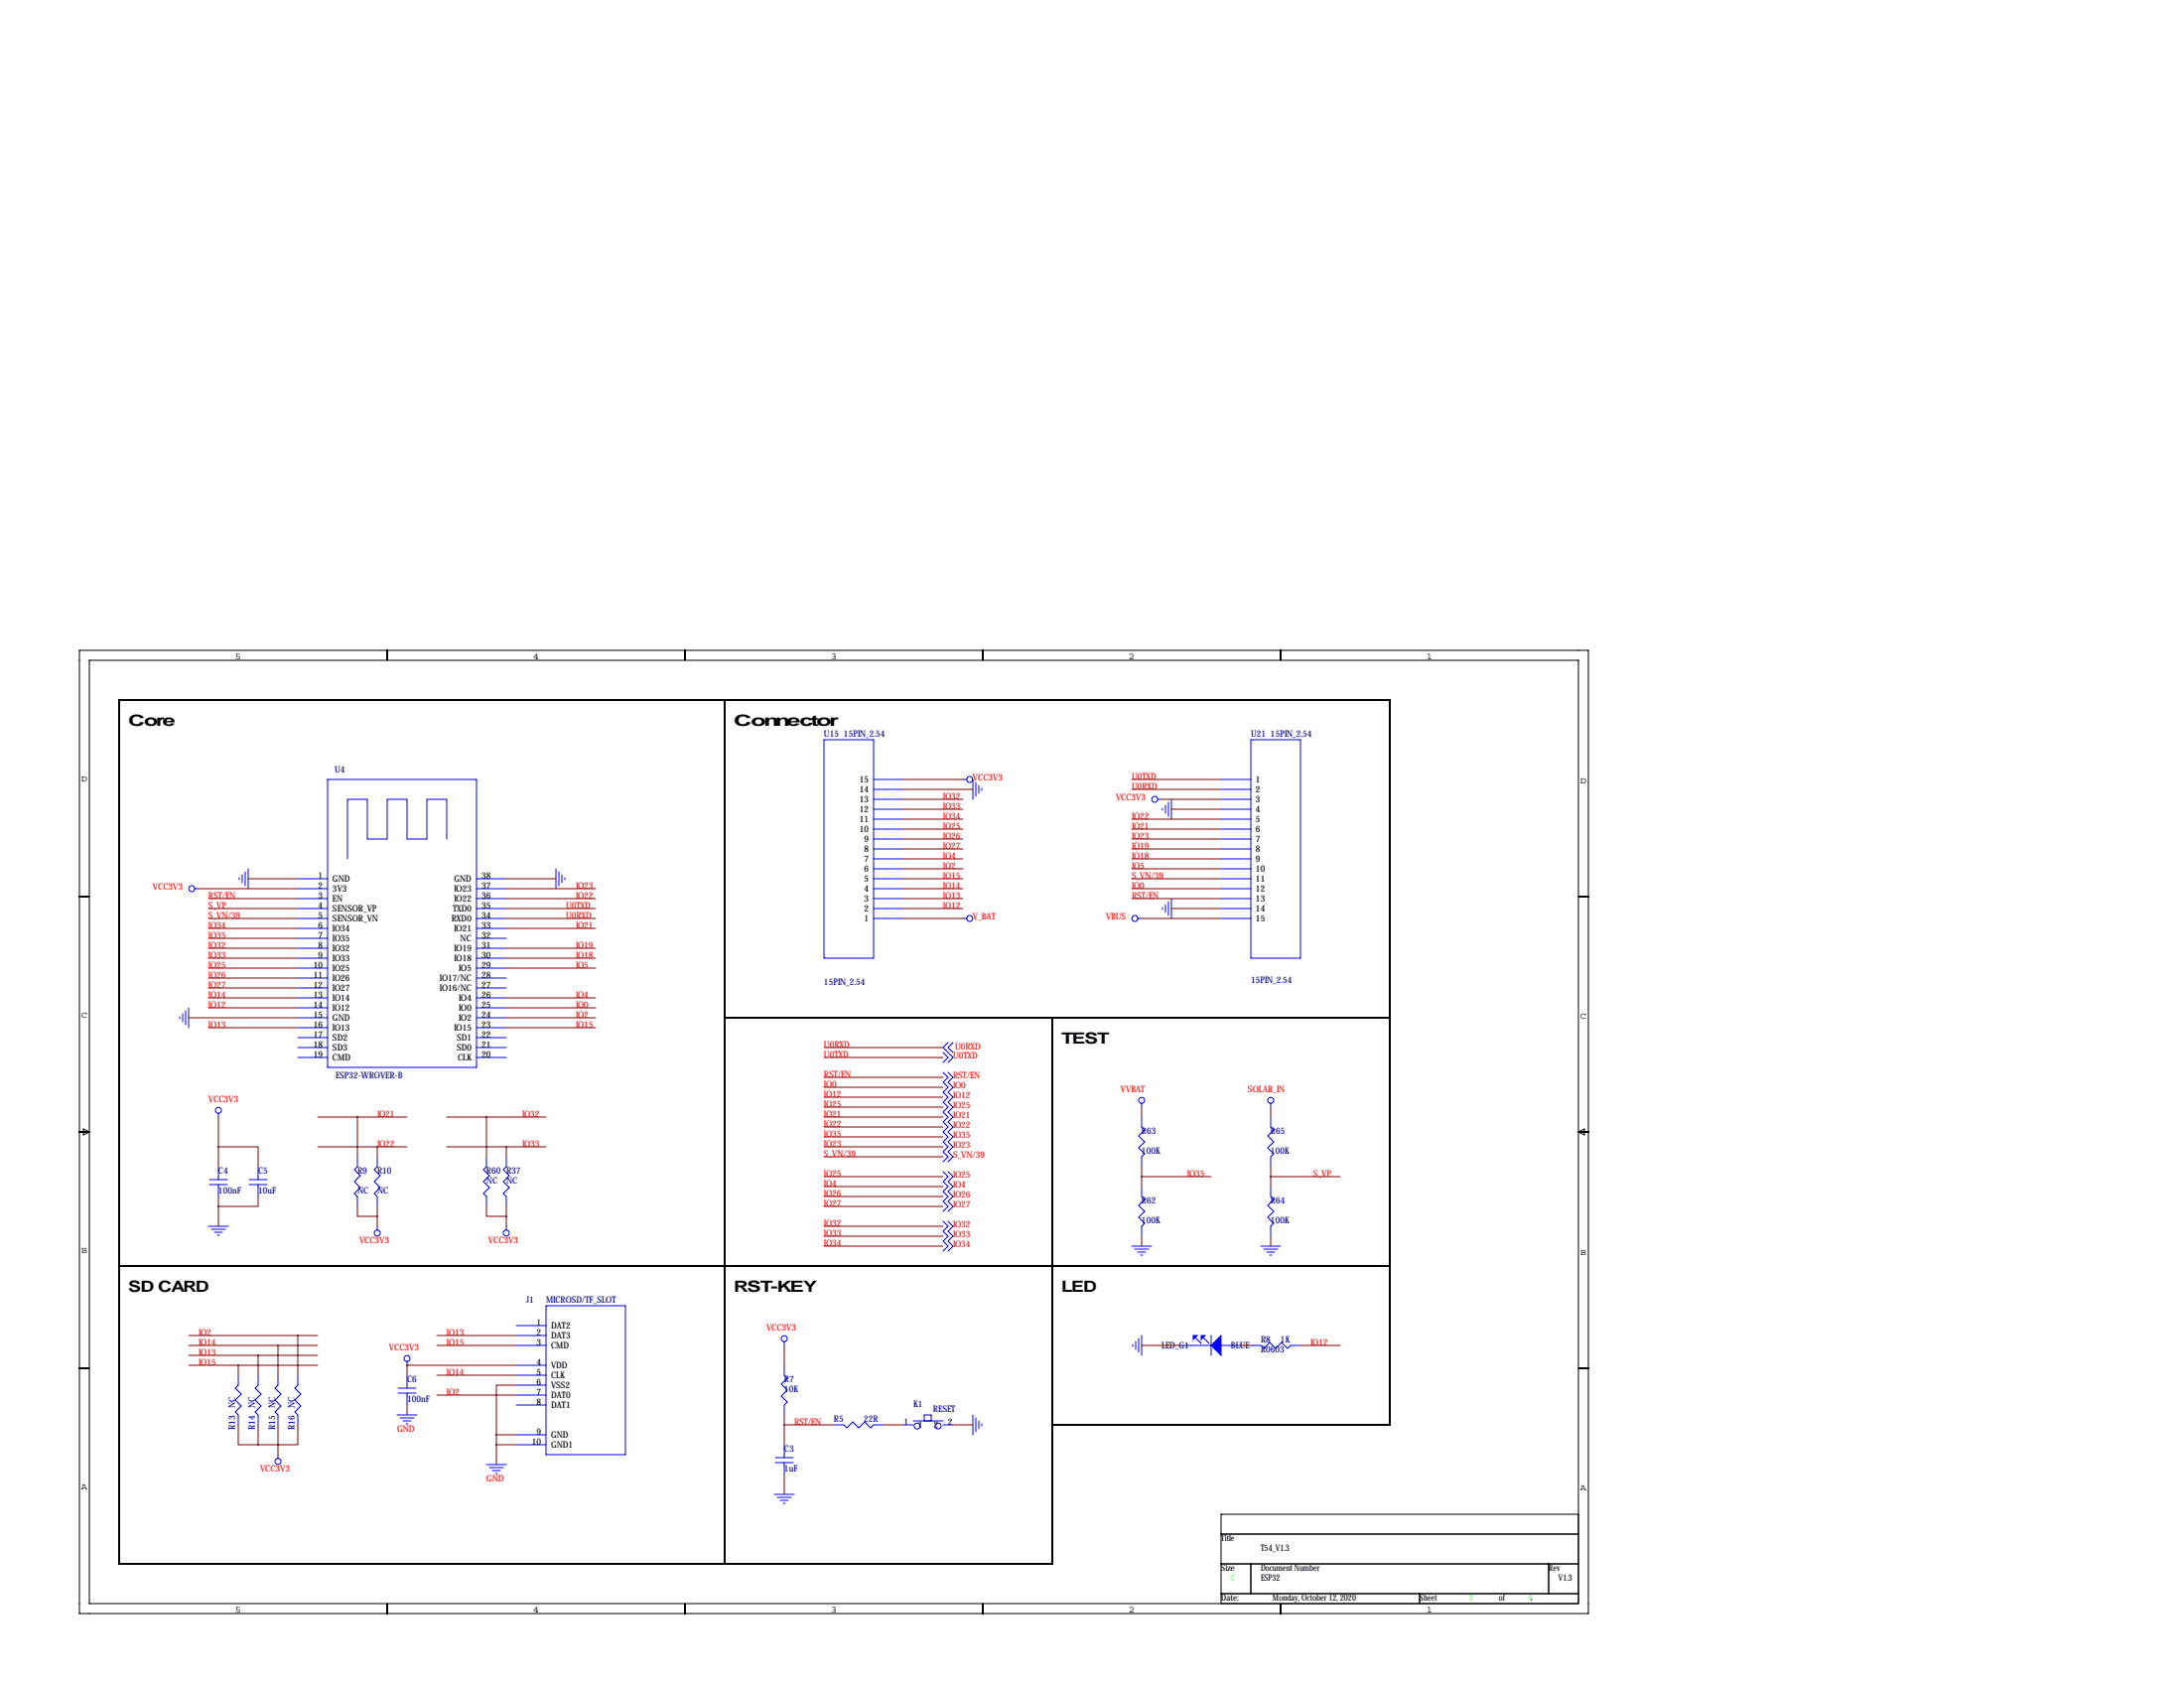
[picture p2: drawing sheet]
<svg xmlns="http://www.w3.org/2000/svg" width="559mm" height="432mm" viewBox="0 0 559 432" stroke-linecap="round" stroke-linejoin="round" font-family="sans-serif">
<path d="M185.4 179.1v220.9M185.4 260.3h170.2M269.2 260.3v139.7h-238.7v-220.9h325.1v185.4h-86.4M30.5 323.8h325.1" fill="none" stroke="#000" stroke-width=".51"/>
<g fill="none" stroke="#000" stroke-width=".25">
<path d="M20.3 166.4h386.1v246.3h-386.1zM22.9 168.9h381v241.3h-381zM99.1 166.4v2.5M175.3 166.4v2.5M251.5 166.4v2.5M327.7 166.4v2.5M20.3 229.4h2.6M403.9 229.4h2.5M20.3 289.6h2.6M21.3 288.8l1.6 .8-1.6 .7zM403.9 289.6h2.5M403.9 289.6l1.5-.8v1.5z"/>
<path d="M20.3 350h2.6M403.9 350h2.5M312.4 392.4h91.5M403.9 387.3h-91.5v22.9M99.1 410.2v2.5M175.3 410.2v2.5M251.5 410.2v2.5M312.4 400h91.5M312.4 407.7h91.5M320 400v7.7M327.7 410.2v2.5M363.2 407.7v2.5"/>
<path d="M396.2 400v7.7"/>
</g>
<g fill="none" stroke="#00f" stroke-width=".25">
<path d="M83.8 199.4h38.1v73.6h-38.1zM210.8 189.2h12.7v55.9h-12.7zM223.5 199.4h7.6M246.4 199.4h1M248.9 199.4v5.1M312.4 199.4h7.6M320 189.2h12.7v55.9h-12.7zM114.3 214.6v-10.1h-5.1v10.1h-5.1v-10.1h-5v10.1h-5.1v-10.1h-5.1v15.2M223.5 201.9h7.6M223.5 204.5h7.6M223.5 207h7.6M223.5 209.5h7.6"/>
<path d="M223.5 212.1h7.6M223.5 214.6h7.6M223.5 217.2h7.6M223.5 219.7h7.6M249.7 200.2v3.5M250.4 200.9v2M251.2 201.7v.5M296.2 204.5h1M297.4 206.8v.5M298.2 206v2M299 205.2v3.6M299.7 204.5v5"/>
<path d="M312.4 201.9h7.6M312.4 204.5h7.6M312.4 207h7.6M312.4 209.5h7.6M312.4 212.1h7.6M312.4 214.6h7.6M312.4 217.2h7.6M312.4 219.7h7.6M49.8 227.3h1M61.2 224.5v.5M62 223.8v2M62.7 223v3.6"/>
<path d="M63.5 222.2v5.1M76.2 224.8h7.6M76.2 227.3h7.6M76.2 229.9h7.6M76.2 232.4h7.6M76.2 234.9h7.6M76.2 237.5h7.6M121.9 224.8h7.6M121.9 227.3h7.6M121.9 229.9h7.6M121.9 232.4h7.6M121.9 234.9h7.6"/>
<path d="M121.9 237.5h7.6M142.2 222.2v5.1M143 223v3.6M143.8 223.8v2M144.5 224.5v.5M223.5 222.2h7.6M223.5 224.8h7.6M223.5 227.3h7.6M223.5 229.9h7.6M223.5 232.4h7.6M223.5 234.9h7.6M246.4 234.9h1"/>
<path d="M291.1 234.9h1M297.4 232.2v.5M298.2 231.4v2M299 230.6v3.6M299.7 229.9v5M312.4 222.2h7.6M312.4 224.8h7.6M312.4 227.3h7.6M312.4 229.9h7.6M312.4 232.4h7.6M312.4 234.9h7.6M46.7 259.3v2.1"/>
<path d="M47.5 258.6v3.5M48.3 257.8v5.1M76.2 245.1h7.6M76.2 240h7.6M76.2 242.6h7.6M76.2 247.6h7.6M76.2 250.2h7.6M76.2 252.7h7.6M76.2 255.3h7.6M76.2 257.8h7.6M121.9 245.1h7.6M121.9 240h7.6"/>
<path d="M121.9 242.6h7.6M121.9 247.6h7.6M121.9 250.2h7.6M121.9 252.7h7.6M121.9 255.3h7.6M121.9 257.8h7.6M46 260.1v.5M76.2 260.3h7.6M76.2 262.9h7.6M76.2 265.4h7.6M76.2 268h7.6M76.2 270.5h7.6"/>
<path d="M121.9 260.3h7.6M121.9 262.9h7.6M121.9 265.4h7.6M121.9 268h7.6M121.9 270.5h7.6M241.3 274.3l1.3 1.3-1.3 1.3 1.3 1.2-1.3 1.3 1.3 1.3-1.3 1.2 1.3 1.3-1.3 1.3 1.3 1.3-1.3 1.2 1.3 1.3-1.3 1.3 1.3 1.2-1.3 1.3 1.3 1.3-1.3 1.2 1.3 1.3-1.3 1.3M241.3 269.2l1.3 1.3-1.3 1.3M242.6 274.3l1.2 1.3-1.2 1.3 1.2 1.2-1.2 1.3 1.2 1.3-1.2 1.2 1.2 1.3-1.2 1.3 1.2 1.3-1.2 1.2 1.2 1.3-1.2 1.3 1.2 1.2-1.2 1.3 1.2 1.3-1.2 1.2 1.2 1.3-1.2 1.3M242.6 266.7l-1.3 1.3 2.5 2.5-1.2 1.3M243.8 266.7l-1.2 1.3 1.2 1.2M55.9 284.7v1.1M55.9 298.4v3.4"/>
<path d="M66 298.4v3.4M91.4 295.9v2.5l-.7 .8 1.5 1.5-1.5 1.6 1.5 1.5-1.5 1.5 .7 .8v2.5M96.5 295.9v2.5l-.7 .8 1.5 1.5-1.5 1.6 1.5 1.5-1.5 1.5 .7 .8v2.5M124.5 295.9v2.5l-.8 .8 1.5 1.5-1.5 1.6 1.5 1.5-1.5 1.5 .8 .8v2.5M129.5 295.9v2.5l-.7 .8 1.5 1.5-1.5 1.6 1.5 1.5-1.5 1.5 .7 .8v2.5M241.3 299.7l1.3 1.3-1.3 1.3 1.3 1.2-1.3 1.3 1.3 1.3-1.3 1.2 1.3 1.3-1.3 1.3M242.6 299.7l1.2 1.3-1.2 1.3 1.2 1.2-1.2 1.3 1.2 1.3-1.2 1.2 1.2 1.3-1.2 1.3M292.1 285.8v2.5l.8 .8-1.6 1.5 1.6 1.5-1.6 1.5 1.6 1.5-.8 .8v2.5M292.1 282.2v1M325.1 285.8v2.5l.8 .8-1.5 1.5 1.5 1.5-1.5 1.5 1.5 1.5-.8 .8v2.5M325.1 282.2v1M53.3 313.7h5.1"/>
<path d="M53.6 301.8h4.6M53.6 303h4.6M54.1 314.5h3.6M54.9 315.2h2M55.6 316h.5M55.9 303v3.1M63.8 301.8h4.5M63.8 303h4.5M66 303v3.1M96.5 313.7v1M129.5 313.7v1M241.3 312.4l1.3 1.3-1.3 1.3 1.3 1.2-1.3 1.3 1.3 1.3-1.3 1.2"/>
<path d="M242.6 312.4l1.2 1.3-1.2 1.3 1.2 1.2-1.2 1.3 1.2 1.3-1.2 1.2M289.6 318.8h5M290.3 319.5h3.6M292.1 303.5v2.6l.8 .7-1.6 1.6 1.6 1.5-1.6 1.5 1.6 1.5-.8 .8v2.5M322.6 318.8h5.1M323.3 319.5h3.6M325.1 303.5v2.6l.8 .7-1.5 1.6 1.5 1.5-1.5 1.5 1.5 1.5-.8 .8v2.5M132.1 339.1h7.6M139.7 334h20.3v38.1h-20.3zM291.1 320.3h2M291.8 321.1h.6M324.1 320.3h2"/>
<path d="M324.9 321.1h.5M61 351.8v2.5l-.8 .8 1.5 1.5-1.5 1.5 1.5 1.6-1.5 1.5 .8 .7v2.6M66 351.8v2.5l-.7 .8 1.5 1.5-1.5 1.5 1.5 1.6-1.5 1.5 .7 .7v2.6M71.1 351.8v2.5l-.7 .8 1.5 1.5-1.5 1.5 1.5 1.6-1.5 1.5 .7 .7v2.6M76.2 351.8v2.5l-.8 .8 1.6 1.5-1.6 1.5 1.6 1.6-1.6 1.5 .8 .7v2.6M101.9 355.1h4.5M101.9 356.4h4.5M104.1 348.2v1M104.1 351.8v3.3M104.1 356.4v3M132.1 344.2h7.6M132.1 341.6h7.6"/>
<path d="M132.1 349.2h7.6M132.1 351.8h7.6M132.1 354.3h7.6M132.1 356.9h7.6M132.1 359.4h7.6M200.7 349.2v2.6l.7 .8-1.5 1.5 1.5 1.5-1.5 1.5 1.5 1.5-.7 .8v2.5M200.7 343.2v1M289.8 343.9v.5M290.6 343.2v2M291.3 342.4v3.5M292.1 341.6v5.1M302.3 344.2h7.6"/>
<path d="M305.8 342.1l1.5 1.6M307.8 342.1l1.6 1.6M309.9 341.6v5.1M312.4 344.2h5.1M320 344.2h2.6l.7 .7 1.6-1.5 1.5 1.5 1.5-1.5 1.5 1.5 .8-.7h2.5M71.1 372.1v1M101.6 361.9h5.1M102.4 362.7h3.5M103.1 363.5h2.1M103.9 364.2h.5M124.5 374.6h5M125.2 375.4h3.6"/>
<path d="M126 376.2h2M126.7 376.9h.6M132.1 367h7.6M132.1 369.6h7.6M198.4 372.9h4.5M198.4 374.1h4.5M200.7 369.6v3.3M200.7 374.1v3.1M213.4 364.5h2.5l.8 .8 1.5-1.6 1.5 1.6 1.5-1.6 1.6 1.6 .7-.8h2.6M231.1 364.5h2.6M233.7 363.5h7.6M236.5 363.5v-1.6h1.8v1.6"/>
<path d="M241.3 364.5h2.5M248.9 361.9v5.1M249.7 362.7v3.6M250.4 363.5v2M251.2 364.2v.5M198.1 382.3h5.1M198.9 383h3.5M199.6 383.8h2.1M200.4 384.6h.5"/>
<circle cx="248.1" cy="199.4" r=".76"/>
<circle cx="295.5" cy="204.5" r=".76"/>
<circle cx="49.1" cy="227.3" r=".76"/>
<circle cx="248.1" cy="234.9" r=".76"/>
<circle cx="290.4" cy="234.9" r=".76"/>
<circle cx="55.9" cy="284" r=".76"/>
<circle cx="292.1" cy="281.5" r=".76"/>
<circle cx="325.1" cy="281.5" r=".76"/>
<circle cx="96.5" cy="315.4" r=".76"/>
<circle cx="129.5" cy="315.4" r=".76"/>
<circle cx="104.1" cy="347.5" r=".76"/>
<circle cx="200.7" cy="342.4" r=".76"/>
<circle cx="71.1" cy="373.8" r=".76"/>
<circle cx="234.6" cy="364.8" r=".76"/>
<circle cx="240" cy="364.8" r=".76"/>
</g>
<g fill="#00f" stroke="#00f" stroke-width=".25">
<path d="M312.4 341.6v5.1l-2.5-2.5z"/>
<path d="M307.3 341.6h1.1l-1.1 1z"/>
<path d="M305.3 341.6h1l-1 1z"/>
</g>
<g fill="none" stroke="#800000" stroke-width=".25">
<path d="M231.1 199.4h15.3M289.6 199.4h22.8M231.1 217.2h15.3M231.1 214.6h15.3M231.1 212.1h15.3M231.1 219.7h15.3M231.1 207h15.3M231.1 201.9h17.8M231.1 209.5h15.3M231.1 204.5h15.3M289.6 217.2h22.8M289.6 214.6h22.8"/>
<path d="M289.6 212.1h22.8M289.6 219.7h22.8M289.6 201.9h22.8M289.6 209.5h22.8M297.2 204.5h15.2M299.7 207h12.7M50.8 227.3h25.4M53.3 232.4h22.9M53.3 237.5h22.9M53.3 229.9h22.9M53.3 234.9h22.9M63.5 224.8h12.7"/>
<path d="M129.5 232.4h22.9M129.5 237.5h22.9M129.5 227.3h22.9M129.5 224.8h12.7M129.5 229.9h22.9M129.5 234.9h22.9M231.1 232.4h15.3M231.1 227.3h15.3M231.1 224.8h15.3M231.1 229.9h15.3M231.1 222.2h15.3M231.1 234.9h15.3"/>
<path d="M289.6 227.3h22.8M289.6 224.8h22.8M289.6 229.9h22.8M289.6 222.2h22.8M292.1 234.9h20.3M299.7 232.4h12.7M53.3 240h22.9M53.3 252.7h22.9M53.3 250.2h22.9M53.3 255.3h22.9M53.3 247.6h22.9M53.3 257.8h22.9"/>
<path d="M53.3 245.1h22.9M53.3 242.6h22.9M129.5 255.3h22.9M129.5 247.6h22.9M129.5 257.8h22.9M129.5 245.1h22.9M129.5 242.6h22.9M48.3 260.3h27.9M53.3 262.9h22.9M129.5 260.3h22.9M129.5 262.9h22.9M210.8 275.6h30.5"/>
<path d="M210.8 278.1h30.5M210.8 268h30.5M210.8 270.5h30.5M55.9 293.4h10.1v5M55.9 285.8v12.6M81.3 285.8h22.8M81.3 293.4h22.8M91.4 285.8v10.1M96.5 293.4v2.5M114.3 285.8h25.4M114.3 293.4h25.4M124.5 285.8v10.1"/>
<path d="M129.5 293.4v2.5M210.8 290.8h30.5M210.8 285.8h30.5M210.8 283.2h30.5M210.8 280.7h30.5M210.8 293.4h30.5M210.8 288.3h30.5M210.8 295.9h30.5M292.1 283.2v2.6M292.1 298.4v5.1M325.1 283.2v2.6M325.1 298.4v5.1"/>
<path d="M55.9 306.1v7.6M66 306.1v2.5h-10.1M91.4 308.6v2.5h5.1M96.5 308.6v5.1M124.5 308.6v2.5h5M129.5 308.6v5.1M210.8 301h30.5M210.8 308.6h30.5M210.8 306.1h30.5M210.8 303.5h30.5M210.8 318.8h30.5M210.8 313.7h30.5"/>
<path d="M210.8 316.2h30.5M292.1 316.2v2.6M292.1 301h17.8M325.1 316.2v2.6M325.1 301h17.8M48.3 344.2h33M48.3 346.7h33M48.3 341.6h33M48.3 349.2h33M61 349.2v2.6M66 346.7v5.1M71.1 344.2v7.6"/>
<path d="M76.2 341.6v10.2M104.1 349.2h.1M104.1 349.2v2.6M104.1 359.4v2.5M104.1 349.2h28M111.8 344.2h20.3M111.8 351.8h20.3M111.8 341.6h20.3M111.8 356.9h20.3M132.1 354.3h-5.1v12.7M200.7 344.2v5M292.1 344.2h10.2"/>
<path d="M317.5 344.2h2.5M332.7 344.2h10.2M61 364.5v5.1h5M66 369.6h5.1M66 364.5v5.1M71.1 369.6h.1M71.1 364.5v7.6M76.2 364.5v5.1h-5.1M127 367v7.6M127 367h5.1M127 369.6h5.1M200.7 364.5h12.7"/>
<path d="M200.7 361.9v7.7M200.7 377.2v5.1M226.1 364.5h5M243.8 364.5h5.1"/>
</g>
<path d="M91.4 285.8a.05 .05 0 0 0 .1 0 .05 .05 0 0 0-.1 0zM66 346.7a.05 .05 0 0 0 .1 0 .05 .05 0 0 0-.1 0zM104.1 349.3a.05 .05 0 0 0 .1 0 .05 .05 0 0 0-.1 0zM129.5 311.2a.05 .05 0 0 0 .1 0 .05 .05 0 0 0-.1 0zM66 369.6a.05 .05 0 0 0 .1 0 .05 .05 0 0 0-.1 0zM124.4 285.8a.05 .05 0 0 0 .1 0 .05 .05 0 0 0-.1 0zM60.9 349.3a.05 .05 0 0 0 .1 0 .05 .05 0 0 0-.1 0zM129.5 293.4a.05 .05 0 0 0 .1 0 .05 .05 0 0 0-.1 0zM200.6 364.5a.05 .05 0 0 0 .1 0 .05 .05 0 0 0-.1 0z" fill="#800000" stroke="#800000" stroke-width=".51"/>
<g font-size="4">
<text x="32.8" y="185.6">Core</text>
<text x="187.8" y="185.6">Connector</text>
<text x="271.6" y="266.9">TEST</text>
<text x="32.8" y="330.4">SD CARD</text>
<text x="187.8" y="330.4">RST-KEY</text>
<text x="271.6" y="330.4">LED</text>
</g>
<g font-size="2.3">
<text x="60.1" y="168.7">5</text>
<text x="136.3" y="168.7">4</text>
<text x="212.5" y="168.7">3</text>
<text x="288.7" y="168.7">2</text>
<text x="364.9" y="168.7">1</text>
<text x="20.8" y="199.9">D</text>
<text x="219.9" y="202.7">14</text>
<text x="219.9" y="200.2">15</text>
<text x="321.3" y="200.2">1</text>
<text x="321.3" y="202.7">2</text>
<text x="404.3" y="200.5">D</text>
<text x="219.9" y="207.8">12</text>
<text x="219.9" y="205.2">13</text>
<text x="321.3" y="205.2">3</text>
<text x="321.3" y="207.8">4</text>
<text x="219.9" y="212.9">10</text>
<text x="219.9" y="210.3">11</text>
<text x="221.1" y="215.4">9</text>
<text x="321.3" y="210.3">5</text>
<text x="321.3" y="212.9">6</text>
<text x="321.3" y="215.4">7</text>
<text x="221.1" y="220.5">7</text>
<text x="221.1" y="217.9">8</text>
<text x="321.3" y="217.9">8</text>
<text x="321.3" y="220.5">9</text>
<text x="81.4" y="224.8">1</text>
<text x="81.4" y="227.3">2</text>
<text x="85.1" y="225.6">GND</text>
<text x="116.2" y="225.6">GND</text>
<text x="123.2" y="224.8">38</text>
<text x="123.2" y="227.3">37</text>
<text x="221.1" y="225.6">5</text>
<text x="221.1" y="223">6</text>
<text x="321.3" y="223">10</text>
<text x="321.3" y="225.6">11</text>
<text x="81.4" y="229.9">3</text>
<text x="81.4" y="232.4">4</text>
<text x="85.1" y="228.1">3V3</text>
<text x="85.1" y="230.6">EN</text>
<text x="85.1" y="233.2">SENSOR_VP</text>
<text x="115.8" y="233.2">TXD0</text>
<text x="116.2" y="228.1">IO23</text>
<text x="116.2" y="230.6">IO22</text>
<text x="123.2" y="229.9">36</text>
<text x="123.2" y="232.4">35</text>
<text x="221.1" y="233.2">2</text>
<text x="221.1" y="230.6">3</text>
<text x="221.1" y="228.1">4</text>
<text x="321.3" y="228.1">12</text>
<text x="321.3" y="230.6">13</text>
<text x="321.3" y="233.2">14</text>
<text x="81.4" y="234.9">5</text>
<text x="81.4" y="237.5">6</text>
<text x="85.1" y="235.7">SENSOR_VN</text>
<text x="85.1" y="238.3">IO34</text>
<text x="115.5" y="235.7">RXD0</text>
<text x="116.2" y="238.3">IO21</text>
<text x="123.2" y="234.9">34</text>
<text x="123.2" y="237.5">33</text>
<text x="221.1" y="235.7">1</text>
<text x="321.3" y="235.7">15</text>
<text x="81.4" y="240">7</text>
<text x="81.4" y="242.6">8</text>
<text x="81.4" y="245.1">9</text>
<text x="85.1" y="240.8">IO35</text>
<text x="85.1" y="243.3">IO32</text>
<text x="85.1" y="245.9">IO33</text>
<text x="116.2" y="243.3">IO19</text>
<text x="116.2" y="245.9">IO18</text>
<text x="117.8" y="240.8">NC</text>
<text x="123.2" y="240">32</text>
<text x="123.2" y="242.6">31</text>
<text x="123.2" y="245.1">30</text>
<text x="80.2" y="247.6">10</text>
<text x="80.2" y="250.2">11</text>
<text x="85.1" y="248.4">IO25</text>
<text x="85.1" y="251">IO26</text>
<text x="112.5" y="251">IO17/NC</text>
<text x="117.4" y="248.4">IO5</text>
<text x="123.2" y="247.6">29</text>
<text x="123.2" y="250.2">28</text>
<text x="80.2" y="252.7">12</text>
<text x="80.2" y="255.3">13</text>
<text x="80.2" y="257.8">14</text>
<text x="85.1" y="253.5">IO27</text>
<text x="85.1" y="256">IO14</text>
<text x="112.5" y="253.5">IO16/NC</text>
<text x="117.4" y="256">IO4</text>
<text x="123.2" y="252.7">27</text>
<text x="123.2" y="255.3">26</text>
<text x="123.2" y="257.8">25</text>
<text x="20.8" y="260.4">C</text>
<text x="80.2" y="260.3">15</text>
<text x="80.2" y="262.9">16</text>
<text x="85.1" y="258.6">IO12</text>
<text x="85.1" y="261.1">GND</text>
<text x="85.1" y="263.7">IO13</text>
<text x="116.2" y="263.7">IO15</text>
<text x="117.4" y="258.6">IO0</text>
<text x="117.4" y="261.1">IO2</text>
<text x="123.2" y="260.3">24</text>
<text x="123.2" y="262.9">23</text>
<text x="404.3" y="260.7">C</text>
<text x="80.2" y="265.4">17</text>
<text x="80.2" y="268">18</text>
<text x="85.1" y="266.2">SD2</text>
<text x="85.1" y="268.7">SD3</text>
<text x="116.8" y="266.2">SD1</text>
<text x="116.8" y="268.7">SD0</text>
<text x="123.2" y="265.4">22</text>
<text x="123.2" y="268">21</text>
<text x="80.2" y="270.5">19</text>
<text x="85.1" y="271.3">CMD</text>
<text x="117.1" y="271.3">CLK</text>
<text x="123.2" y="270.5">20</text>
<text x="20.8" y="320.6">B</text>
<text x="404.3" y="321.1">B</text>
<text x="137.3" y="341.6">2</text>
<text x="137.3" y="339.1">1</text>
<text x="141" y="339.9">DAT2</text>
<text x="137.3" y="344.2">3</text>
<text x="141" y="342.4">DAT3</text>
<text x="141" y="344.9">CMD</text>
<text x="137.3" y="349.2">4</text>
<text x="137.3" y="351.8">5</text>
<text x="141" y="350">VDD</text>
<text x="141" y="352.6">CLK</text>
<text x="137.3" y="354.3">6</text>
<text x="137.3" y="356.9">7</text>
<text x="137.3" y="359.4">8</text>
<text x="141" y="355.1">VSS2</text>
<text x="141" y="357.6">DAT0</text>
<text x="141" y="360.2">DAT1</text>
<text x="231.2" y="364.5">1</text>
<text x="234.9" y="365.3">1</text>
<text x="238.9" y="365.3">2</text>
<text x="242.6" y="364.5">2</text>
<text x="136.1" y="369.6">10</text>
<text x="137.3" y="367">9</text>
<text x="141" y="367.8">GND</text>
<text x="141" y="370.3">GND1</text>
<text x="20.8" y="381.1">A</text>
<text x="404.3" y="381.3">A</text>
<text x="312.4" y="394.2">Title</text>
<text x="312.4" y="401.8">Size</text>
<text x="322.6" y="396.7">T54_V1.3</text>
<text x="322.6" y="401.8">Document Number</text>
<text x="396.2" y="401.8">Rev</text>
<text x="322.6" y="404.4">ESP32</text>
<text x="398.8" y="404.4">V1.3</text>
<text x="60.1" y="412.5">5</text>
<text x="136.3" y="412.5">4</text>
<text x="212.5" y="412.5">3</text>
<text x="288.7" y="412.5">2</text>
<text x="312.4" y="409.4">Date:</text>
<text x="325.6" y="409.4">Monday, October 12, 2020</text>
<text x="363.2" y="409.4">Sheet</text>
<text x="364.9" y="412.5">1</text>
<text x="383.5" y="409.4">of</text>
</g>
<g font-size="2.3" fill="#000080">
<text x="210.8" y="188.5">U15</text>
<text x="215.9" y="188.5">15PIN_2.54</text>
<text x="320" y="188.5">U21</text>
<text x="325.1" y="188.5">15PIN_2.54</text>
<text x="85.6" y="197.6">U4</text>
<text x="210.8" y="252">15PIN_2.54</text>
<text x="320" y="251.5">15PIN_2.54</text>
<text x="85.9" y="275.8">ESP32-WROVER-B</text>
<text x="292.1" y="290.1">R63</text>
<text x="325.1" y="290.1">R65</text>
<text x="292.1" y="295.1">100K</text>
<text x="325.1" y="295.1">100K</text>
<text x="55.9" y="300.2">C4</text>
<text x="55.9" y="305.3">100nF</text>
<text x="66" y="300.2">C5</text>
<text x="66" y="305.3">10uF</text>
<text x="91.4" y="300.2">R9</text>
<text x="91.4" y="305.3">NC</text>
<text x="96.5" y="300.2">R10</text>
<text x="96.5" y="305.3">NC</text>
<text x="124.5" y="300.2">R60 R37</text>
<text x="124.5" y="302.8">NC</text>
<text x="129.5" y="302.8">NC</text>
<text x="292.1" y="307.8">R62</text>
<text x="325.1" y="307.8">R64</text>
<text x="292.1" y="312.9">100K</text>
<text x="325.1" y="312.9">100K</text>
<text x="134.6" y="333.2">J1</text>
<text x="139.7" y="333.2">MICROSD/TF_SLOT</text>
<text x="297.2" y="344.9">LED_G1</text>
<text x="315" y="344.9">BLUE</text>
<text x="322.6" y="343.4">R8</text>
<text x="322.6" y="345.9">R0603</text>
<text x="327.7" y="343.4">1K</text>
<text x="104.1" y="353.6">C6</text>
<text x="200.7" y="353.6">R7</text>
<text x="104.1" y="358.6">100nF</text>
<text x="200.7" y="356.1">10K</text>
<text x="233.7" y="359.9">K1</text>
<text x="60.2" y="365.8" transform="rotate(-90 60.2 365.8)">R13</text>
<text x="60.2" y="360.2" transform="rotate(-90 60.2 360.2)">NC</text>
<text x="65.3" y="365.8" transform="rotate(-90 65.3 365.8)">R14</text>
<text x="65.3" y="360.2" transform="rotate(-90 65.3 360.2)">NC</text>
<text x="70.4" y="365.8" transform="rotate(-90 70.4 365.8)">R15</text>
<text x="70.4" y="360.2" transform="rotate(-90 70.4 360.2)">NC</text>
<text x="75.4" y="365.8" transform="rotate(-90 75.4 365.8)">R16</text>
<text x="75.4" y="360.2" transform="rotate(-90 75.4 360.2)">NC</text>
<text x="213.4" y="363.7">R5</text>
<text x="221" y="363.7">22R</text>
<text x="238.8" y="361.2">RESET</text>
<text x="200.7" y="371.3">C3</text>
<text x="200.7" y="376.4">1uF</text>
</g>
<g font-size="2.3" fill="#f00">
<text x="248.9" y="199.6">VCC3V3</text>
<text x="289.6" y="201.9">U0RXD</text>
<text x="289.6" y="199.4">U0TXD</text>
<text x="241.3" y="209.5">IO34</text>
<text x="241.3" y="204.5">IO32</text>
<text x="241.3" y="207">IO33</text>
<text x="285.5" y="204.7">VCC3V3</text>
<text x="289.6" y="209.5">IO22</text>
<text x="241.3" y="214.6">IO26</text>
<text x="241.3" y="212.1">IO25</text>
<text x="289.6" y="212.1">IO21</text>
<text x="289.6" y="214.6">IO23</text>
<text x="241.3" y="217.2">IO27</text>
<text x="241.3" y="219.7">IO4</text>
<text x="289.6" y="219.7">IO18</text>
<text x="289.6" y="217.2">IO19</text>
<text x="39.1" y="227.6">VCC3V3</text>
<text x="147.3" y="227.3">IO23</text>
<text x="241.3" y="227.3">IO14</text>
<text x="241.3" y="222.2">IO2</text>
<text x="241.3" y="224.8">IO15</text>
<text x="289.6" y="222.2">IO5</text>
<text x="289.6" y="224.8">S_VN/39</text>
<text x="289.6" y="227.3">IO0</text>
<text x="53.3" y="232.4">S_VP</text>
<text x="53.3" y="229.9">RST/EN</text>
<text x="144.8" y="232.4">U0TXD</text>
<text x="147.3" y="229.9">IO22</text>
<text x="241.3" y="229.9">IO13</text>
<text x="241.3" y="232.4">IO12</text>
<text x="289.6" y="229.9">RST/EN</text>
<text x="53.3" y="237.5">IO34</text>
<text x="53.3" y="234.9">S_VN/39</text>
<text x="144.8" y="234.9">U0RXD</text>
<text x="147.3" y="237.5">IO21</text>
<text x="248.9" y="235.2">V_BAT</text>
<text x="283" y="235.2">VBUS</text>
<text x="53.3" y="240">IO35</text>
<text x="53.3" y="242.6">IO32</text>
<text x="53.3" y="245.1">IO33</text>
<text x="147.3" y="245.1">IO18</text>
<text x="147.3" y="242.6">IO19</text>
<text x="53.3" y="250.2">IO26</text>
<text x="53.3" y="247.6">IO25</text>
<text x="147.3" y="247.6">IO5</text>
<text x="53.3" y="252.7">IO27</text>
<text x="53.3" y="255.3">IO14</text>
<text x="53.3" y="257.8">IO12</text>
<text x="147.3" y="255.3">IO4</text>
<text x="147.3" y="257.8">IO0</text>
<text x="53.3" y="262.9">IO13</text>
<text x="147.3" y="260.3">IO2</text>
<text x="147.3" y="262.9">IO15</text>
<text x="210.8" y="268">U0RXD</text>
<text x="244.3" y="268.5">U0RXD</text>
<text x="210.8" y="275.6">RST/EN</text>
<text x="210.8" y="270.5">U0TXD</text>
<text x="243.8" y="275.8">RST/EN</text>
<text x="243.8" y="270.8">U0TXD</text>
<text x="53.3" y="281.9">VCC3V3</text>
<text x="210.8" y="280.7">IO12</text>
<text x="210.8" y="278.1">IO0</text>
<text x="243.8" y="278.4">IO0</text>
<text x="243.8" y="280.9">IO12</text>
<text x="286.8" y="279.4">VVBAT</text>
<text x="319.3" y="279.4">SOLAR_IN</text>
<text x="96.5" y="285.8">IO21</text>
<text x="133.6" y="285.8">IO32</text>
<text x="210.8" y="285.8">IO21</text>
<text x="210.8" y="283.2">IO25</text>
<text x="243.8" y="286">IO21</text>
<text x="243.8" y="283.5">IO25</text>
<text x="96.5" y="293.4">IO22</text>
<text x="133.6" y="293.4">IO33</text>
<text x="210.8" y="290.8">IO35</text>
<text x="210.8" y="293.4">IO23</text>
<text x="210.8" y="288.3">IO22</text>
<text x="243.8" y="288.5">IO22</text>
<text x="243.8" y="291.1">IO35</text>
<text x="243.8" y="293.6">IO23</text>
<text x="210.8" y="295.9">S_VN/39</text>
<text x="243.8" y="296.2">S_VN/39</text>
<text x="210.8" y="303.5">IO4</text>
<text x="210.8" y="301">IO25</text>
<text x="243.8" y="301.2">IO25</text>
<text x="243.8" y="303.8">IO4</text>
<text x="303.8" y="301">IO35</text>
<text x="336" y="301">S_VP</text>
<text x="210.8" y="308.6">IO27</text>
<text x="210.8" y="306.1">IO26</text>
<text x="243.8" y="306.3">IO26</text>
<text x="243.8" y="308.9">IO27</text>
<text x="210.8" y="313.7">IO32</text>
<text x="210.8" y="316.2">IO33</text>
<text x="243.8" y="316.5">IO33</text>
<text x="243.8" y="313.9">IO32</text>
<text x="91.9" y="318">VCC3V3</text>
<text x="125" y="318">VCC3V3</text>
<text x="210.8" y="318.8">IO34</text>
<text x="243.8" y="319">IO34</text>
<text x="50.8" y="341.6">IO2</text>
<text x="114.3" y="341.6">IO13</text>
<text x="196.1" y="340.4">VCC3V3</text>
<text x="50.8" y="344.2">IO14</text>
<text x="50.8" y="346.7">IO13</text>
<text x="99.6" y="345.4">VCC3V3</text>
<text x="114.3" y="344.2">IO15</text>
<text x="335.3" y="344.2">IO12</text>
<text x="50.8" y="349.2">IO15</text>
<text x="114.3" y="351.8">IO14</text>
<text x="114.3" y="356.9">IO2</text>
<text x="203.2" y="364.5">RST/EN</text>
<text x="101.6" y="366.3">GND</text>
<text x="66.5" y="376.4">VCC3V3</text>
<text x="124.5" y="379">GND</text>
</g>
<g font-size="2.3" fill="#0f0">
<text x="315" y="404.4">C</text>
<text x="375.9" y="409.4">2</text>
<text x="391.2" y="409.4">4</text>
</g>
</svg>
